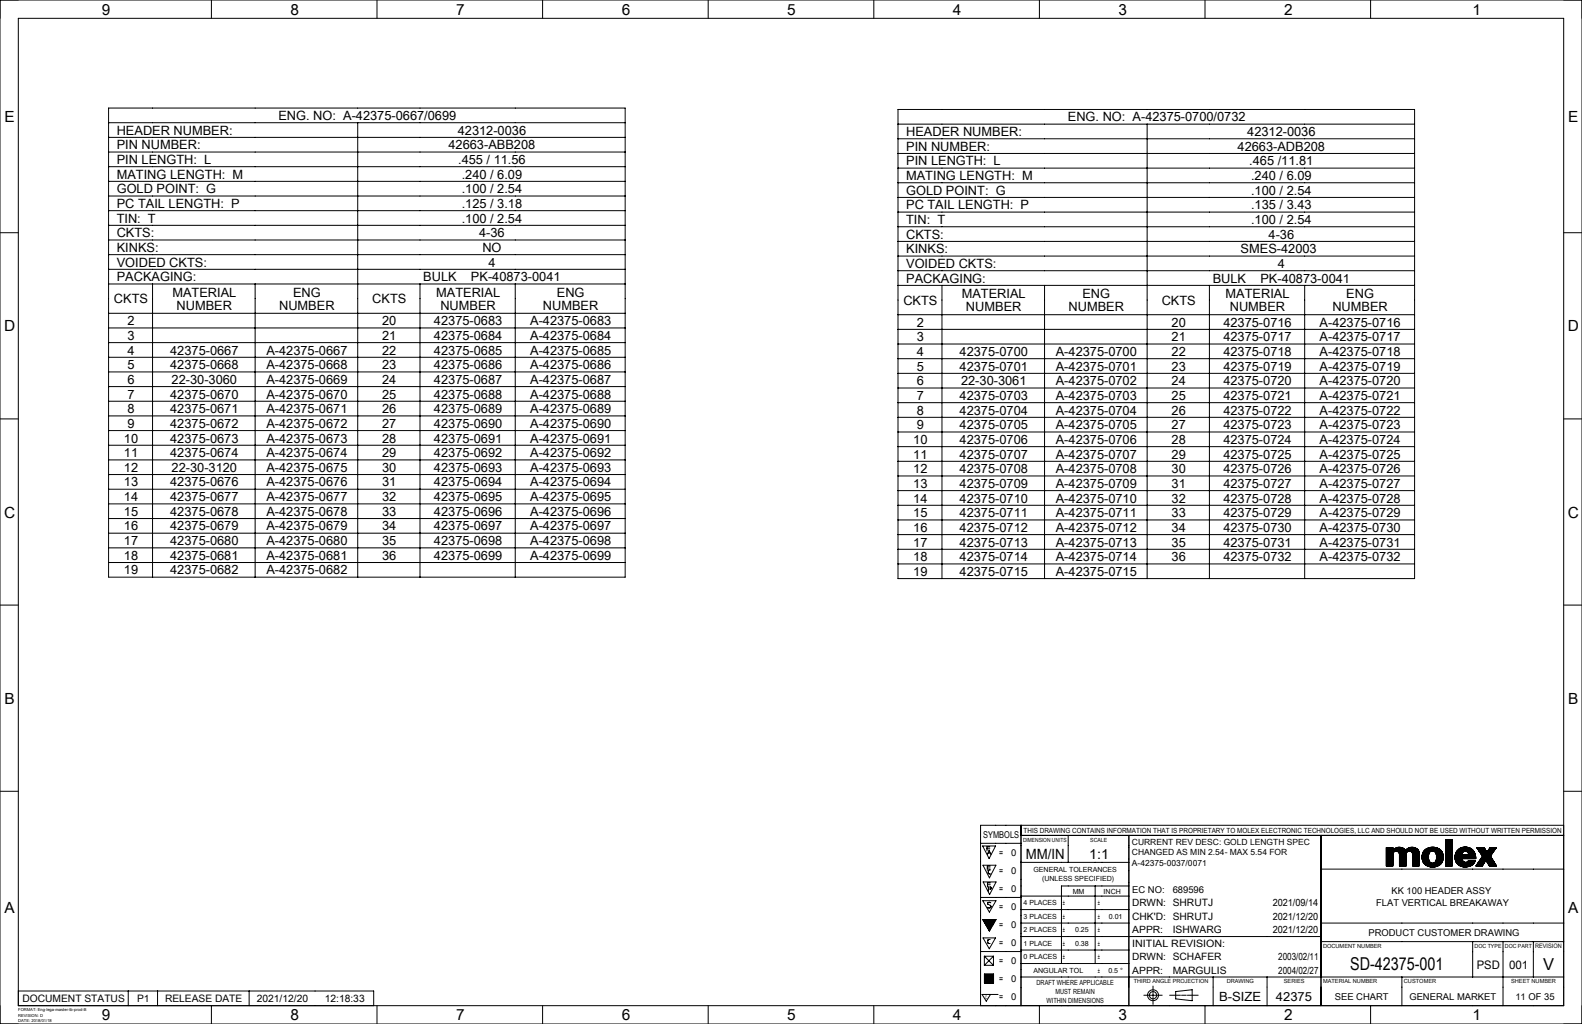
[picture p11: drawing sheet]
<svg xmlns="http://www.w3.org/2000/svg" width="432mm" height="279mm" viewBox="0 0 432 279" stroke-linecap="round" stroke-linejoin="round" font-family="sans-serif">
<g fill="none" stroke="#000" stroke-width=".27">
<path d="M0 0h431.8v279.4h-431.8zM5 5h421.8v269.4h-421.8zM57.7 0v5M102.9 0v5M148.1 0v5M193.3 0v5M238.5 0v5M283.7 0v5M328.9 0v5M374.1 0v5M29.6 29.5h141v128h-141zM29.6 33.5h141"/>
<path d="M29.6 37.5h141M97.6 33.5v124M245.1 29.9h141v128h-141zM245.1 33.9h141M245.1 37.9h141M313.1 33.9v124M29.6 41.5h141M29.6 45.5h141M29.6 49.5h141M29.6 53.5h141M29.6 57.5h141M245.1 41.9h141"/>
<path d="M245.1 45.9h141M245.1 49.9h141M245.1 53.9h141M245.1 57.9h141M0 63.5h5M29.6 61.5h141M29.6 65.5h141M29.6 69.5h141M29.6 73.5h141M29.6 77.5h141M41.6 77.5v80M69.6 77.5v80"/>
<path d="M114.6 77.5v80M140.6 77.5v80M245.1 61.9h141M245.1 65.9h141M245.1 69.9h141M245.1 73.9h141M245.1 77.9h141M257.1 77.9v80M285.1 77.9v80M330.1 77.9v80M356.1 77.9v80M426.8 63.5h5"/>
<path d="M29.6 85.5h141M29.6 89.5h141M29.6 93.5h141M29.6 97.5h141M245.1 85.9h141M245.1 89.9h141M245.1 93.9h141M245.1 97.9h141M0 114.3h5M29.6 101.5h141M29.6 105.5h141M29.6 109.5h141"/>
<path d="M29.6 113.5h141M29.6 117.5h141M245.1 101.9h141M245.1 105.9h141M245.1 109.9h141M245.1 113.9h141M245.1 117.9h141M426.8 114.3h5M29.6 137.5h141M29.6 121.5h141M29.6 125.5h141M29.6 129.5h141"/>
<path d="M29.6 133.5h141M245.1 121.9h141M245.1 125.9h141M245.1 129.9h141M245.1 133.9h141M245.1 137.9h141M29.6 141.5h141M29.6 145.5h141M29.6 149.5h141M29.6 153.5h141M245.1 141.9h141M245.1 145.9h141"/>
<path d="M245.1 149.9h141M245.1 153.9h141M0 165.1h5M426.8 165.1h5M0 215.9h5M426.8 215.9h5M267.6 230.1h11.1M268.2 230.8h3.5l-1.7 3.5zM268.3 236.1h3.5l-1.7 3.4zM269.4 231.6h.8M269.5 236.8h.7M269.5 233.1l.5-1.1 .4 1.1"/>
<path d="M269.7 232.8h.6M270.2 231.1h-.8v1.1M270.2 236.3h-.7v1.1M270.4 237.4h-.5l-.2 .3 .1 .6 .6 .2M278.7 225.2v49.2M278.7 227.9h148.1M278.7 235.3h29.4M291.6 227.9v7.4M308.1 227.9v46.5M360.6 227.9v46.5M360.6 237.1h66.2M378.4 236.1l1.8-1.7-1.8 1.8"/>
<path d="M378.4 235.6l1.8-1.7-1.8 1.8M378.4 235.1l1.8-1.7-1.8 1.9M378.4 231.3v.1M378.6 231.3l-.2 .2M378.7 231.3l-.3 .3M378.8 231.3l-.4 .4M378.9 231.3l-.5 .5M379 231.3l-.6 .7 .7-.7M379.2 231.3l-.8 .8M379.4 231.3l-1 1M379.5 231.3l-1.1 1.1 1.1-1.1M379.6 236.3l.6-.5-.5 .5"/>
<path d="M379.7 231.3l-1.3 1.3M379.8 231.3l-1.4 1.4M380 231.3l-1.6 1.6 1.6-1.6M380.1 231.3l-1.7 1.7M380.2 233.1a.89 .89 0 0 1 .9-.9 .89 .89 0 0 1 .9 .9v3.2M380.2 236.1v.1M380.2 236l-.3 .3M380.2 235.9l-.4 .4M380.2 235.8l-.5 .5M380.2 235.6l-.7 .7M380.2 235.6l-.8 .7M380.2 235.4l-.9 .9"/>
<path d="M380.2 235.3l-1.1 1M380.2 235.1l-1.2 1.2M380.2 235l-1.3 1.3M380.2 234.9l-1.4 1.4M380.2 234.8l-1.5 1.5M380.2 234.7l-1.6 1.6M380.2 234.6l-1.7 1.7M380.2 234.5l-1.8 1.8M380.2 234.2l-1.8 1.8M380.2 234.1l-1.8 1.8M380.2 234l-1.8 1.9M380.2 233.7l-1.8 1.9"/>
<path d="M380.2 233.6l-1.8 1.8M380.2 233.5l-1.8 1.9M380.2 233.2l-1.8 1.9M380.2 233.2l-1.8 1.8M380.2 233.1v3.2h-1.8M380.2 233l-1.8 1.9M380.2 231.9l-1.8 1.8M380.2 231.8l-1.8 1.8M380.2 231.7l-1.8 1.8M380.2 231.5l-1.8 1.9 1.8-1.8M380.2 231.4l-1.8 1.8M380.2 231.3l-1.8 1.9"/>
<path d="M380.2 232.9l-1.8 1.9M380.3 232.8l-1.9 1.9M380.8 231.5l-2.4 2.4 2.2-2.3M381 231.4l-2.6 2.6M381.1 232.2l1.1-1-1.2 1M381.2 231.3l-2.8 2.8M381.3 231.3l-2.9 2.9M381.4 232.3l1.3-1-1.1 1.1M381.5 231.2l-3.1 3.2 3.1-3.2M381.7 231.2l-3.3 3.3M381.7 232.5l1.2-1.1-1.1 1.1M381.8 231.2l-3.4 3.4"/>
<path d="M381.8 232.6l1.2-1.1-1.2 1.1M381.9 231.2l-1.2 1.1M382 233l1.4-1.3-1.4 1.4M382 235.5l1.8-1.8-1.8 1.9M382 233.3l1.5-1.5-1.5 1.6M382 236.3h1.8M382 231.2l-1.2 1.1M382.3 231.2l-1.1 1M382.3 231.2l-1 1.1M382.4 231.2l-1.1 1.1M382.8 231.3l-1.2 1.1M383.1 231.5l-1.2 1.2"/>
<path d="M383.2 231.5l-1.3 1.4 1.3-1.3M383.3 231.6l-1.3 1.3M383.4 231.8l-1.4 1.4M383.6 231.9l-1.6 1.6M383.6 231.9l-1.6 1.7M383.8 233.1a.89 .89 0 0 1 .9-.9 .89 .89 0 0 1 .9 .9M383.8 236.3h.1M383.8 236.2l-.1 .1M383.8 236.1l-.2 .2M383.8 236l-.3 .3M383.8 235.9l-.4 .4M383.8 235.8l-.5 .5"/>
<path d="M383.8 235.7l-.6 .6M383.8 235.6l-.7 .7M383.8 235.5l-.8 .8M383.8 235.4l-.9 .9M383.8 235.3l-1 1M383.8 235.2l-1.1 1.1M383.8 235.1l-1.2 1.2M383.8 235l-1.3 1.3M383.8 234.9l-1.4 1.4M383.8 234.8l-1.5 1.5M383.8 234.6l-1.7 1.7M383.8 234.5l-1.8 1.8"/>
<path d="M383.8 234.3l-1.8 1.9M383.8 234.3l-1.8 1.8M383.8 234.2l-1.8 1.8M383.8 234l-1.8 1.9M383.8 234l-1.8 1.8M383.8 233.9l-1.8 1.8M383.8 233.6l-1.8 1.8M383.8 233.5l-1.8 1.8M383.8 233.4l-1.8 1.9M383.8 233.3l-1.8 1.8M383.8 233.2l-1.8 1.8M383.8 233.1l-1.8 1.9"/>
<path d="M383.8 233.1v3.2M383.8 233l-1.8 1.8M383.8 232.9l-1.8 1.9M384 232.6l-2 2.1M384.1 231.6l-2.1 2.1M384.2 231.5l-2.2 2.3M384.5 231.4l-2.5 2.5M384.7 231.3l-2.7 2.7M384.8 231.3l-2.8 2.8M384.9 231.2l-2.9 3M385.1 231.2l-3.1 3.1M385.1 231.2l-3.1 3.2"/>
<path d="M385.2 232.4l1.2-1-1.1 1.1M385.3 231.2l-3.3 3.3M385.5 231.2l-1.3 1.2M385.6 231.2l-1.2 1.1M385.6 233.9l1.7-1.6-1.7 1.7M385.6 233.6l1.6-1.5-1.6 1.6M385.6 233.3l1.4-1.4-1.4 1.5M385.6 233.1v3.2M385.6 236.3h1.7M385.6 231.2l-1 1M385.7 231.2l-1.1 1M385.7 236.3l1.6-1.5-1.5 1.5"/>
<path d="M385.8 231.2l-1 1M385.9 231.2l-1.1 1M386 231.3l-1.1 1M386 231.3l-1 1M386.1 231.3l-1.1 1M386.2 231.3l-1 1.1 1-1.1M386.2 236.3l1.1-1.1-1 1.1M386.5 231.4l-1.1 1.1M386.5 231.5l-1.1 1.1 1.2-1.1M386.6 231.5l-1.1 1.2M386.7 231.6l-1.2 1.2M386.7 236.3l.6-.6-.5 .6"/>
<path d="M386.8 231.7l-1.2 1.3 1.2-1.3M386.9 231.8l-1.3 1.3M387 231.8a2.3 2.3 0 0 0-3.3 .2 2.29 2.29 0 0 0-3.5 0v-.7h-1.8v5M387 231.8l.3 .8v3.7M387.1 231.9l-1.5 1.5M387.1 232l-1.5 1.6M387.2 236.3h.1M387.2 232.2l-1.6 1.7M387.3 232.4l-1.7 1.8M387.3 232.5l-1.7 1.7M387.3 234.9l-1.3 1.4 1.3-1.4M387.3 234.6l-1.7 1.7"/>
<path d="M387.3 234.5l-1.7 1.8M387.3 234.4l-1.7 1.7M387.3 234.3l-1.7 1.8M387.3 234.2l-1.7 1.8M387.3 234.1l-1.7 1.8M387.3 234l-1.7 1.8M387.3 233.9l-1.7 1.8M387.3 233.8l-1.7 1.8M387.3 233.7l-1.7 1.8M387.3 233.6l-1.7 1.8M387.3 233.5l-1.7 1.8M387.3 233.4l-1.7 1.8"/>
<path d="M387.3 233.3l-1.7 1.8M387.3 233.2l-1.7 1.8M387.3 233.1l-1.7 1.8M387.3 233l-1.7 1.8M387.3 233l-1.7 1.7M387.3 232.8l-1.7 1.8M387.3 232.7l-1.7 1.8M387.3 232.7l-1.7 1.7M387.3 232.5l-1.7 1.8M387.3 236.3h.1M387.3 236l-.2 .3M387.3 236l-.3 .3"/>
<path d="M387.3 235.8l-.4 .5 .4-.4M387.3 235.5l-.7 .8M387.3 235.5l-.8 .8M387.3 235.4l-.9 .9M387.3 235.1l-1.2 1.2M389 231.8l-.3 .4M389.2 236l1-.9-1 1M389.2 231.7l-.7 .7M389.3 231.6l-.8 .9M389.6 231.5l-1.2 1.2M389.8 231.4l-1.5 1.5M389.9 231.4l-1.6 1.6"/>
<path d="M389.9 233.9l-1.4 1.5M389.9 233.7l-1.4 1.6 1.4-1.4M389.9 234l-1.4 1.4M389.9 234.1l-1.3 1.4M389.9 233.6l-1.5 1.6M389.9 233.6l-1.5 1.5M389.9 234.2l-1.3 1.3M389.9 233.4l-1.5 1.6M389.9 234.3l-1.2 1.3M389.9 234.4l-1.2 1.2M389.9 234.5l-1.1 1.2M390 233.2l-1.7 1.8 1.6-1.6"/>
<path d="M390 234.6l-1.2 1.1M390 234.6l-1.1 1.3M390 233l-1.7 1.8M390 233l-1.8 1.7M390.1 234.8l-1.1 1.1M390.1 231.3l-1.9 1.9M390.1 232.8l-1.9 1.9M390.1 235l-1 1M390.2 235.2l-.9 .9M390.2 231.3l-2 2M390.3 235.2l-.9 1 .9-1M390.3 231.2l-2.1 2.2"/>
<path d="M390.4 235.3l-.9 .9 .9-.8M390.4 232.4a1.13 1.13 0 0 1 1.3 0 1.13 1.13 0 0 1 .4 1.2 1.32 1.32 0 0 1-.2 1.4 1.32 1.32 0 0 1-1.3 .4 2.25 2.25 0 0 1-.2-3zM390.4 231.2l-2.3 2.3M390.5 231.2l-2.4 2.4M390.6 235.5l-1 .8M390.7 231.2l-2.6 2.5M390.7 235.5l-.9 .9M390.8 235.5l-.9 .9 1-.9M390.8 231.2l-2.7 2.6M390.9 231.2l-2.8 2.7M390.9 235.5l-.8 .9 .9-.9M391 231.2l-2.9 2.8"/>
<path d="M391 231.2l-2.9 2.9M391.2 231.2l-3.1 3M391.2 235.5l-1 1M391.2 235.5l-.9 1M391.3 231.2l-3.1 3.1M391.4 231.2l-3.2 3.3 3.3-3.3M391.4 235.4l-1.1 1.1M391.6 231.2l-3.4 3.4M391.6 235.3l-1.2 1.2M391.7 231.2l-1.1 1M391.7 231.2l-.9 1M391.8 235.2l2.1-2.1-3.4 3.4"/>
<path d="M391.8 232.6l1-1-1 1M391.8 231.3l-.9 .9M391.9 231.3l-.9 .9M392 234.8l1.8-1.8-1.9 2M392 233l1.1-1.1-1.1 1.1M392 231.3l-.8 .9 .9-.9M392.1 234.4l1.6-1.6-1.7 1.7M392.1 233.4l1.3-1.3-1.3 1.4M392.1 231.3l-.8 .9M392.2 231.4l-.9 .8M392.3 231.4l-.9 .8M392.3 231.4l-.8 .9"/>
<path d="M392.4 231.4l-.9 .9M392.5 231.5l-.9 .9M392.6 231.5l-.9 .9M392.7 231.6l-1 .9M392.9 231.7l-1 1M392.9 231.7l-1 1.1M392.9 231.7a2.97 2.97 0 0 0-4.8 2.2l.4 1.4 .6 .7M392.9 231.7l.7 .7M393 231.7l-1.1 1.1M393 231.8l-1.1 1.1M393.2 231.9l-1.2 1.2M393.2 232l-1.2 1.2"/>
<path d="M393.3 232l-1.3 1.3M393.3 235.7l-.1 .1M393.3 232l-1.2 1.4M393.5 232.2l-1.4 1.4M393.5 232.2l-1.4 1.5M393.5 235.4l-.6 .6M393.5 232.3l-1.4 1.5M393.6 232.4l-1.5 1.5M393.6 232.4a2.79 2.79 0 0 1-.3 3.3 2.79 2.79 0 0 1-3.1 .8l-1.1-.5M393.6 232.4l-1.5 1.6M393.6 232.5l-1.5 1.6M393.7 235.2l-1 1"/>
<path d="M393.7 232.6l-1.6 1.6M393.7 232.6l-1.6 1.7M393.7 235l-1.3 1.3M393.8 232.9l-1.8 1.8M393.8 234.9l-1.5 1.4M393.8 234.7l-1.7 1.7M393.9 234.6l-1.9 1.8M393.9 233.2l-3.3 3.4M393.9 234.5l-2 2M393.9 233.3l-3.2 3.3M393.9 233.4l-3.2 3.2M393.9 234.3l-2.2 2.2"/>
<path d="M393.9 233.5l-3 3.1M393.9 234.1l-2.4 2.5M393.9 233.6l-2.9 3M394 234.1l-2.6 2.5M394 233.8l-2.9 2.8M394 233.9l-2.7 2.7M394 233.8l-2.8 2.8M394.6 232.8l1.8-1.7-1.8 1.9M394.6 232.4l1.8-1.8-1.8 1.9M394.6 231.9l1.8-1.8-1.8 1.9M394.6 231.4l1.8-1.8-1.8 1.9M394.6 230.9l1.8-1.7-1.8 1.8"/>
<path d="M394.6 229.3l.2-.2-.2 .2M394.6 229.1h1.8v7.2h-1.8zM394.6 229.1h.1M394.7 229.1l-.1 .1M394.9 229.1l-.3 .3M395 229.1l-.4 .4M395.1 229.1l-.5 .5M395.1 229.1l-.5 .6M395.3 229.1l-.7 .8 .7-.8M395.4 229.1l-.8 .9M395.6 229.1l-1 1M395.6 229.1l-1 1.1"/>
<path d="M395.7 229.1l-1.1 1.2M395.9 229.1l-1.3 1.3M396 229.1l-1.4 1.5M396.1 229.1l-1.5 1.5M396.2 229.1l-1.6 1.6M396.3 229.1l-1.7 1.8M396.4 236.2l-.1 .1M396.4 236l-.2 .3 .2-.2M396.4 235.9l-.4 .4M396.4 235.8l-.5 .5M396.4 235.7l-.5 .6M396.4 235.6l-.7 .7 .7-.7"/>
<path d="M396.4 235.4l-.8 .9M396.4 235.3l-1 1M396.4 235.1l-1.1 1.2 1.1-1.1M396.4 235l-1.3 1.3M396.4 234.9l-1.4 1.4M396.4 234.8l-1.5 1.5M396.4 234.7l-1.6 1.6M396.4 234.6l-1.7 1.7M396.4 234.5l-1.8 1.8M396.4 234.4l-1.8 1.9M396.4 234.3l-1.8 1.8M396.4 234.2l-1.8 1.9"/>
<path d="M396.4 234.1l-1.8 1.9M396.4 234l-1.8 1.8M396.4 233.9l-1.8 1.9M396.4 233.8l-1.8 1.9M396.4 233.7l-1.8 1.9M396.4 233.6l-1.8 1.9M396.4 233.5l-1.8 1.9M396.4 233.4l-1.8 1.9M396.4 233.4l-1.8 1.8M396.4 233.2l-1.8 1.9M396.4 233.1l-1.8 1.9M396.4 233.1l-1.8 1.8"/>
<path d="M396.4 232.9l-1.8 1.9M396.4 232.8l-1.8 1.9M396.4 232.8l-1.8 1.8M396.4 232.6l-1.8 1.9M396.4 232.6l-1.8 1.8M396.4 232.5l-1.8 1.8M396.4 232.3l-1.8 1.9M396.4 232.3l-1.8 1.8M396.4 232.2l-1.8 1.8M396.4 232.1l-1.8 1.8M396.4 232l-1.8 1.9M396.4 231.9l-1.8 1.8"/>
<path d="M396.4 231.8l-1.8 1.8M396.4 231.7l-1.8 1.9M396.4 231.6l-1.8 1.8M396.4 231.5l-1.8 1.9M396.4 231.4l-1.8 1.9M396.4 231.3l-1.8 1.8M396.4 231.2l-1.8 1.9M396.4 230.9l-1.8 1.9M396.4 230.8l-1.8 1.9M396.4 230.7l-1.8 1.9M396.4 230.4l-1.8 1.9M396.4 230.4l-1.8 1.8"/>
<path d="M396.4 230.2l-1.8 1.9M396.4 229.9l-1.8 1.9M396.4 229.8l-1.8 1.9M396.4 229.8l-1.8 1.8M396.4 229.5l-1.8 1.8M396.4 229.3l-1.8 1.9M396.4 229.3l-1.8 1.8M397.1 233.6v.6M397.1 234.2l.4 1.1M397.9 235.8l1.2-1.2-1.1 1.3M398.2 231.6l-.6 .6M398.4 231.5l-.9 .9"/>
<path d="M398.7 231.4l-1.3 1.3M398.9 231.3l-1.6 1.6M399.1 233.1l-1.8 1.8M399.1 234.4l-1.3 1.3M399.1 234.5l-1.2 1.3M399.1 232.9l-1.8 1.9M399.1 231.2l-1.9 1.9M399.1 233.3l-1.8 1.7M399.1 232.8l-1.9 1.9M399.2 233.3l-1.8 1.8M399.2 231.2l-2 2M399.2 234.8l-1.1 1.2"/>
<path d="M399.3 234.9l-1.1 1.1 1.1-1.1M399.3 234.3l1.1-1-1 1M399.3 233.3l-1.9 1.9M399.3 231.2l-2.1 2.2M399.4 235l-1.1 1.1M399.4 232.5a.9 .9 0 0 1 1-.1 .9 .9 0 0 1 .5 .9h-1.8zM399.4 235.1l-1.1 1M399.4 233.3l-2 1.9M399.5 233.3l-2 2M399.5 235.1l-1.1 1.1M399.5 231.2l-2.4 2.3M399.6 231.1l-2.5 2.5"/>
<path d="M399.6 235.2l-1.1 1M399.6 233.3l-2.1 2.1M399.7 233.3l-2.2 2.1M399.7 235.2l-1.1 1.1M399.7 231.1l-2.6 2.6M399.7 231.1l-2.6 2.7M399.8 233.3l-2.2 2.2M399.8 235.3l-1.1 1M399.9 235.3l-1.1 1.1M399.9 231.1l-2.8 2.8M399.9 234.3l2.2-2.2-2.2 2.2M399.9 233.3l-2.3 2.2"/>
<path d="M400 233.3l-2.3 2.3M400 235.3l-1.2 1.1M400 231.1l-2.9 2.9M400 231.1l-2.9 3M400.1 235.3l-1.2 1.1M400.1 233.3l-2.4 2.3M400.1 233.3l-2.4 2.4M400.1 235.3l-1.1 1.1M400.2 231.1l-3.1 3.1M400.3 233.3l-1.1 1M400.3 231.1l-3.2 3.2M400.3 235.3l-1.3 1.2"/>
<path d="M400.3 231.2l-3.1 3.1M400.4 235.2l-1.3 1.3M400.4 231.2l-3.2 3.2M400.5 231.2l-3.3 3.3M400.6 233.3l-1.1 1M400.6 231.2l-3.4 3.4M400.6 232.5l1-.9-1 1M400.6 233.3l-1 1M400.7 231.2l-3.5 3.5M400.7 231.2l-1.1 1.1M400.7 233.3l-1.1 1M400.8 232.8l1.1-1-1.1 1.1"/>
<path d="M400.8 231.3l-1.1 1M400.8 234.3l1.7-1.6-1.6 1.6M400.8 233l1.2-1.1-1.1 1.2M400.9 231.3a2.76 2.76 0 0 0-3.8 2.3M400.9 231.3l.7 .3 .8 .9M400.9 231.3l-1 1M400.9 234.8l-1.7 1.7M401 231.3l-1.1 1M401 234.8l-1.7 1.7M401 231.3l-.9 1M401.1 234.8l-1.7 1.7M401.1 231.3l-.9 1"/>
<path d="M401.1 236.4l1.5-1.6-1.7 1.6M401.1 234.3l1.5-1.4-1.4 1.4M401.2 231.4l-1 .9M401.2 234.8l-1.8 1.7M401.2 231.4l-.9 .9M401.3 231.4l-1 .9M401.3 234.8l-1.7 1.7M401.3 234.3l1.3-1.3-1.2 1.3M401.4 234.8l-1.7 1.7M401.4 231.5l-1 .9M401.4 231.5l-.9 .9M401.5 234.8l-1.8 1.7"/>
<path d="M401.5 231.5l-1 1M401.5 234.8l-1.6 1.7 1.8-1.7M401.7 231.7l-1 .9M401.7 231.7l-1 1M401.8 231.7l-1 1.1M401.8 234.8l-1.8 1.7M401.8 234.8l-1.7 1.7M401.9 231.9l-1.1 1.1M402 234.8l-1.8 1.7M402 234.8l-1.7 1.7M402.1 232l-2.3 2.3M402.1 234.3l.7-.6-.6 .6"/>
<path d="M402.1 234.8l-1.7 1.7M402.2 232.2l-2.1 2.1M402.2 232.2l-2 2.1M402.3 232.3l-2.1 2M402.3 234.8l-1.8 1.7M402.3 232.3l-1.9 2M402.3 234.8l-1.6 1.7M402.3 235.5l-.4 .5M402.3 232.4l-1.9 1.9M402.4 232.5l-1.9 1.8M402.4 232.5l.4 1.8M402.4 234.3l.4-.4-.3 .4"/>
<path d="M402.4 232.5l-1.7 1.8M402.4 232.6l-1.7 1.7M402.4 235.4l-.7 .7M402.4 234.8l-1.6 1.7M402.5 232.8l-1.5 1.5M402.6 235.2l-1.1 1M402.6 235.1l-1.2 1.2M402.6 234.9l-1.4 1.4M402.6 234.8a2.99 2.99 0 0 1-5.1 .5M402.7 233.1l-1.2 1.2M402.7 233.2l-1.1 1.1M402.7 233.3l-1 1"/>
<path d="M402.7 233.4l-.9 .9M402.7 233.5l-.8 .8M402.7 233.5l-.7 .8M402.8 233.8l-.5 .5M402.8 234.1l-.2 .2M402.8 234.3h-3.7a.92 .92 0 0 0 .6 .9 .92 .92 0 0 0 1.1-.4h1.8M402.8 234.2h.1M402.8 236.3h1.8M403.1 231.3h.1M403.2 231.3v.1M403.4 231.7l.4-.4-.4 .4M403.4 231.3l-.2 .2"/>
<path d="M403.4 231.3l-.2 .2 .3-.2M403.6 231.3l-.3 .3M403.7 231.3l-.4 .3M403.7 232.3l1.1-1-1 1M404 231.3l-.6 .5M404.1 231.3l-.6 .6M404.2 233l1.2-1.2-1.1 1.2M404.3 231.3l-.7 .7M404.4 231.3l-.8 .8M404.6 231.3l-.9 .9M404.6 236.3l1-1.6 .9 1.6M404.6 236.2v.1"/>
<path d="M404.7 233.6l-1.9 2.7M404.7 236.1l-.2 .2M404.9 235.8l-.5 .5M404.9 231.3l-1.1 1.1M405 235.6l-.6 .7M405 231.3l-1.1 1.3M405.1 231.3h-2l1.6 2.3M405.1 231.3l.7 1.2 .9-1.2h1.7M405.2 231.4l-1.2 1.2M405.2 231.5l-1.2 1.2M405.2 235.3l-1 1M405.2 231.5l-1.1 1.2"/>
<path d="M405.3 231.6l-1.2 1.2M405.3 231.6l-1.2 1.3M405.3 231.7l-1.1 1.2M405.4 235l-1.3 1.3M405.5 231.9l-1.2 1.2M405.5 234.8l-1.4 1.5M405.5 232l-1.1 1.2M405.6 232.1l-1.2 1.1M405.6 232.1l-1.1 1.2M405.6 232.2l-1.1 1.2M405.7 232.3l-1.2 1.1M405.7 232.3l-1.1 1.2 1.2-1.1"/>
<path d="M405.8 232.4l-1.2 1.2M406.2 235.7l1.2-1.1-1.2 1.2M406.7 231.4l.1-.1-.3 .3M406.8 233.6l1.7 2.7h-2M406.8 233.6l-1.1 1.2M406.8 231.3l-.4 .5M406.9 233.7l-1.2 1.2M406.9 233.8l-1.1 1.2M407 233.4l-1.4 1.3M407 231.3l-.9 .8M407 233.8l-1.2 1.3 1.2-1.2M407 234l-1.1 1.3"/>
<path d="M407 236.3l.9-.9-.8 .9M407.1 231.3l-2.7 2.6M407.1 231.3l-2.8 2.8M407.1 234.1l-1.1 1.3M407.2 234.2l-1.2 1.2M407.2 234.3l-1.1 1.2M407.2 233l-3.3 3.3M407.3 231.3l-3.2 3.2M407.3 234.3l-1.2 1.2M407.3 234.4l-1.2 1.2M407.3 231.3l-3.4 3.4M407.3 234.4l-1.1 1.3"/>
<path d="M407.4 232.8l-3.5 3.5M407.4 231.3l-3.7 3.7M407.4 234.6l-1.1 1.2M407.5 234.7l-1.2 1.2M407.5 234.7l-1.2 1.3M407.6 234.8l-1.2 1.2M407.6 231.3l-4.2 4.1M407.6 234.9l-1.2 1.2M407.6 231.3l-4.3 4.3M407.6 234.9l-1.1 1.3 1.2-1.2M407.7 232.4l-3.9 3.9M407.7 235l-1.2 1.3"/>
<path d="M407.7 235.1l-1.1 1.2M407.7 231.3l-4.6 4.6M407.8 235.1l-1.2 1.2M407.8 231.3l-4.8 4.8M407.8 235.2l-1.1 1.1M407.9 235.3l-1 1 1-1M407.9 231.3l-5 5M407.9 232l-4.3 4.3M408 235.5l-.8 .8M408 231.3l-5 5M408.1 235.6l-.7 .7M408.1 231.8l-4.5 4.5"/>
<path d="M408.1 231.3l-5 5M408.1 235.7l-.6 .6M408.1 236.3l.3-.2-.2 .2M408.1 235.7l-.5 .6M408.2 235.8l-.5 .5M408.2 235.9l-.4 .4M408.2 231.3l-5 5M408.2 236.3l.2-.1-.1 .1M408.3 236l-.4 .3M408.3 236l-.3 .3M408.3 236l-.2 .3M408.3 231.3l-5 5"/>
<path d="M408.4 231.4l-4.9 4.9M408.4 231.3l-5 5M408.4 236.2v.1M408.4 231.3l-1.6 2.3M426.8 225.2h-159.2v49.2M267.6 244.9h11.1M267.6 259.6h11.1M268.2 250.9h3.7l-1.9 3.2zM268.2 245.8h3.7l-1.9 3.1zM268.3 255.9h3.4l-1.7 3zM268.3 240.6h3.6l-1.8 3.5zM268.4 250.9l-.1 .1"/>
<path d="M268.6 250.9l-.2 .2M268.9 250.9l-.4 .4M269.2 250.9l-.6 .6M269.5 250.9l-.8 .8M269.5 241.4h.8M269.7 250.9l-.9 .9M269.8 242.6h.6l.1-.5-.7-.1v1.1M270 250.9l-1.1 1.1M270.3 256.3l-.5 .1-.2 .3 .1 .6 .6 .1M270.3 250.9l-1.3 1.3M270.3 253.6l-.3 .3M270.3 240.9h-.8v1.1"/>
<path d="M270.4 246.4a.42 .42 0 0 0-.5-.2 .42 .42 0 0 0-.2 .5l.6 .3a.48 .48 0 0 1-.1 .8 .48 .48 0 0 1-.7-.3M270.6 250.9l-1.5 1.5M270.7 253l-.8 .8M270.8 250.9l-1.6 1.6M271 252.3l-1.2 1.3M271.1 250.9l-1.8 1.8M271.4 250.9l-2 2M271.4 251.7l-1.7 1.7M271.7 250.9l-2.2 2.2M271.8 251l-2.2 2.2M278.7 251.9h29.4M278.7 255.5h81.9"/>
<path d="M278.7 244.5h29.4M278.7 248.2h29.4M278.7 259.2h29.4M298.9 241.7v21.2M308.1 241.7h-18.4v21.2M360.6 251.9h66.2M360.6 256.9h66.2M402 256.9v9.7M410.2 256.9v17.5M418.5 256.9v9.7M5 270.4h97v4M35 270.4v4"/>
<path d="M43 270.4v4M57.7 274.4v5M68 270.4v4M102.9 274.4v5M148.1 274.4v5M193.3 274.4v5M238.5 274.4v5M268.7 260.9h2.5M268.7 260.9v2.5M268.7 263.4h2.5M268.7 260.9l2.5 2.5M268.7 266.6h2.5"/>
<path d="M268.7 265.8h2.5v2.4h-2.5zM268.7 266.5h2.5M268.7 266.2h2.5M268.7 268.1h2.5M268.7 266.7h2.5M268.7 267h2.5M268.7 267.7h2.5M268.7 268.2h2.5M268.7 265.8h2.5M268.7 268h2.5M268.7 267.1h2.5M268.7 265.9h2.5"/>
<path d="M268.7 267.8h2.5M268.7 266.9h2.5M268.7 266.4h2.5M268.7 267.3h2.5M268.7 266.8h2.5M268.7 266.3h2.5M268.7 267.9h2.5M268.7 266h2.5M268.7 267.6h2.5M268.7 267.2h2.5M268.7 267.5h2.5M268.7 267.4h2.5"/>
<path d="M268.7 266.1h2.5M270.3 271.3l-1.1 1.9-1.2-1.9h4.4M271.2 260.9v2.5M271.2 260.9l-2.5 2.5M278.7 266.6h148.1M278.7 262.9h29.4M283.7 274.4v5M312.2 271.5h2M314.4 271.5h.7M314.7 269v2M314.7 271.2v.7M314.7 272.1v1.9"/>
<path d="M315.3 271.5h1.9M319.2 271.5h3M320.9 270.5l4.5-.5v3l-4.5-.5zM322.5 271.5h1.3M324.1 271.5h2.9M328.9 274.4v5M331.1 266.6v7.8M345.8 266.6v7.8M374.1 274.4v5M382.6 266.6v7.8"/>
<circle cx="314.7" cy="271.5" r="1.5"/>
<circle cx="314.7" cy="271.5" r="1"/>
</g>
<text font-size="4.8" x="368.6" y="264.8">SD-42375-001</text>
<text font-size="4.5" x="421.2" y="264.7">V</text>
<g font-size="4.2">
<text x="27.8" y="4">9</text>
<text x="79.3" y="4">8</text>
<text x="124.5" y="4">7</text>
<text x="169.7" y="4">6</text>
<text x="214.9" y="4">5</text>
<text x="260.1" y="4">4</text>
<text x="305.3" y="4">3</text>
<text x="350.5" y="4">2</text>
<text x="401.9" y="4">1</text>
<text x="1.3" y="33.3">E</text>
<text x="428.1" y="33.3">E</text>
<text x="1.1" y="90.4">D</text>
<text x="427.9" y="90.4">D</text>
<text x="1.1" y="141.2">C</text>
<text x="427.9" y="141.2">C</text>
<text x="1.3" y="192">B</text>
<text x="428.1" y="192">B</text>
<text x="1.3" y="249.2">A</text>
<text x="428.1" y="249.2">A</text>
<text x="27.8" y="278.4">9</text>
<text x="79.3" y="278.4">8</text>
<text x="124.5" y="278.4">7</text>
<text x="169.7" y="278.4">6</text>
<text x="214.9" y="278.4">5</text>
<text x="260.1" y="278.4">4</text>
<text x="305.3" y="278.4">3</text>
<text x="350.5" y="278.4">2</text>
<text x="401.9" y="278.4">1</text>
</g>
<g font-size="3.9">
<text x="280" y="234.4">MM/IN</text>
<text x="297.3" y="234.4">1:1</text>
</g>
<g font-size="3.5">
<text x="76" y="32.8">ENG. NO: A-42375-0667/0699</text>
<text x="291.5" y="33.1">ENG. NO: A-42375-0700/0732</text>
<text x="31.9" y="40.7">PIN NUMBER:</text>
<text x="31.9" y="36.7">HEADER NUMBER:</text>
<text x="122.4" y="40.7">42663-ABB208</text>
<text x="125" y="36.7">42312-0036</text>
<text x="247.3" y="41.1">PIN NUMBER:</text>
<text x="247.3" y="37.1">HEADER NUMBER:</text>
<text x="337.8" y="41.1">42663-ADB208</text>
<text x="340.4" y="37.1">42312-0036</text>
<text x="31.9" y="44.8">PIN LENGTH: L</text>
<text x="125.1" y="44.7">.455 / 11.56</text>
<text x="247.3" y="45.1">PIN LENGTH: L</text>
<text x="341" y="45.1">.465 /11.81</text>
<text x="31.9" y="52.8">GOLD POINT: G</text>
<text x="31.9" y="48.8">MATING LENGTH: M</text>
<text x="126" y="48.7">.240 / 6.09</text>
<text x="126" y="52.7">.100 / 2.54</text>
<text x="247.3" y="53.1">GOLD POINT: G</text>
<text x="247.3" y="49.1">MATING LENGTH: M</text>
<text x="341.5" y="49.1">.240 / 6.09</text>
<text x="341.5" y="53.1">.100 / 2.54</text>
<text x="31.9" y="56.8">PC TAIL LENGTH: P</text>
<text x="126" y="56.7">.125 / 3.18</text>
<text x="247.3" y="57.1">PC TAIL LENGTH: P</text>
<text x="341.5" y="57.1">.135 / 3.43</text>
<text x="31.9" y="60.7">TIN: T</text>
<text x="31.9" y="64.8">CKTS:</text>
<text x="126" y="60.7">.100 / 2.54</text>
<text x="130.8" y="64.7">4-36</text>
<text x="247.3" y="61.1">TIN: T</text>
<text x="247.3" y="65.1">CKTS:</text>
<text x="341.5" y="61.1">.100 / 2.54</text>
<text x="346.2" y="65.1">4-36</text>
<text x="31.9" y="68.8">KINKS:</text>
<text x="131.7" y="68.8">NO</text>
<text x="247.3" y="69.1">KINKS:</text>
<text x="338.6" y="69.1">SMES-42003</text>
<text x="31.9" y="76.8">PACKAGING:</text>
<text x="31.9" y="72.8">VOIDED CKTS:</text>
<text x="115.5" y="76.7">BULK</text>
<text x="128.6" y="76.7">PK-40873-0041</text>
<text x="133.3" y="72.7">4</text>
<text x="247.3" y="77.1">PACKAGING:</text>
<text x="247.3" y="73.1">VOIDED CKTS:</text>
<text x="331" y="77.1">BULK</text>
<text x="344" y="77.1">PK-40873-0041</text>
<text x="348.8" y="73.1">4</text>
<text x="31.1" y="82.8">CKTS</text>
<text x="47" y="81">MATERIAL</text>
<text x="80" y="81">ENG</text>
<text x="101.6" y="82.8">CKTS</text>
<text x="119" y="81">MATERIAL</text>
<text x="152" y="81">ENG</text>
<text x="246.6" y="83.1">CKTS</text>
<text x="262.5" y="81.4">MATERIAL</text>
<text x="295.5" y="81.4">ENG</text>
<text x="317.1" y="83.1">CKTS</text>
<text x="334.5" y="81.4">MATERIAL</text>
<text x="367.5" y="81.4">ENG</text>
<text x="34.8" y="88.7">2</text>
<text x="48.2" y="84.5">NUMBER</text>
<text x="76.2" y="84.5">NUMBER</text>
<text x="104.3" y="88.7">20</text>
<text x="118.5" y="88.7">42375-0683</text>
<text x="120.2" y="84.5">NUMBER</text>
<text x="144.7" y="88.7">A-42375-0683</text>
<text x="148.2" y="84.5">NUMBER</text>
<text x="250.3" y="89.1">2</text>
<text x="263.7" y="84.9">NUMBER</text>
<text x="291.7" y="84.9">NUMBER</text>
<text x="319.8" y="89.1">20</text>
<text x="333.9" y="89.1">42375-0716</text>
<text x="335.7" y="84.9">NUMBER</text>
<text x="360.2" y="89.1">A-42375-0716</text>
<text x="363.7" y="84.9">NUMBER</text>
<text x="34.8" y="92.7">3</text>
<text x="104.3" y="92.7">21</text>
<text x="118.5" y="92.7">42375-0684</text>
<text x="144.7" y="92.7">A-42375-0684</text>
<text x="250.3" y="93.1">3</text>
<text x="319.8" y="93.1">21</text>
<text x="333.9" y="93.1">42375-0717</text>
<text x="360.2" y="93.1">A-42375-0717</text>
<text x="34.8" y="96.7">4</text>
<text x="34.8" y="100.7">5</text>
<text x="46.5" y="96.7">42375-0667</text>
<text x="46.5" y="100.7">42375-0668</text>
<text x="72.7" y="96.7">A-42375-0667</text>
<text x="72.7" y="100.7">A-42375-0668</text>
<text x="104.3" y="96.7">22</text>
<text x="104.3" y="100.7">23</text>
<text x="118.5" y="96.7">42375-0685</text>
<text x="118.5" y="100.7">42375-0686</text>
<text x="144.7" y="96.7">A-42375-0685</text>
<text x="144.7" y="100.7">A-42375-0686</text>
<text x="250.3" y="97.1">4</text>
<text x="250.3" y="101.1">5</text>
<text x="261.9" y="97.1">42375-0700</text>
<text x="261.9" y="101.1">42375-0701</text>
<text x="288.2" y="97.1">A-42375-0700</text>
<text x="288.2" y="101.1">A-42375-0701</text>
<text x="319.8" y="97.1">22</text>
<text x="319.8" y="101.1">23</text>
<text x="333.9" y="97.1">42375-0718</text>
<text x="333.9" y="101.1">42375-0719</text>
<text x="360.2" y="97.1">A-42375-0718</text>
<text x="360.2" y="101.1">A-42375-0719</text>
<text x="34.8" y="104.7">6</text>
<text x="46.8" y="104.7">22-30-3060</text>
<text x="72.7" y="104.7">A-42375-0669</text>
<text x="104.3" y="104.7">24</text>
<text x="118.5" y="104.7">42375-0687</text>
<text x="144.7" y="104.7">A-42375-0687</text>
<text x="250.3" y="105.1">6</text>
<text x="262.3" y="105.1">22-30-3061</text>
<text x="288.2" y="105.1">A-42375-0702</text>
<text x="319.8" y="105.1">24</text>
<text x="333.9" y="105.1">42375-0720</text>
<text x="360.2" y="105.1">A-42375-0720</text>
<text x="34.8" y="108.7">7</text>
<text x="34.8" y="112.7">8</text>
<text x="46.5" y="108.7">42375-0670</text>
<text x="46.5" y="112.7">42375-0671</text>
<text x="72.7" y="108.7">A-42375-0670</text>
<text x="72.7" y="112.7">A-42375-0671</text>
<text x="104.3" y="108.7">25</text>
<text x="104.3" y="112.7">26</text>
<text x="118.5" y="108.7">42375-0688</text>
<text x="118.5" y="112.7">42375-0689</text>
<text x="144.7" y="108.7">A-42375-0688</text>
<text x="144.7" y="112.7">A-42375-0689</text>
<text x="250.3" y="109.1">7</text>
<text x="250.3" y="113.1">8</text>
<text x="261.9" y="109.1">42375-0703</text>
<text x="261.9" y="113.1">42375-0704</text>
<text x="288.2" y="109.1">A-42375-0703</text>
<text x="288.2" y="113.1">A-42375-0704</text>
<text x="319.8" y="109.1">25</text>
<text x="319.8" y="113.1">26</text>
<text x="333.9" y="109.1">42375-0721</text>
<text x="333.9" y="113.1">42375-0722</text>
<text x="360.2" y="109.1">A-42375-0721</text>
<text x="360.2" y="113.1">A-42375-0722</text>
<text x="34.8" y="116.7">9</text>
<text x="46.5" y="116.7">42375-0672</text>
<text x="72.7" y="116.7">A-42375-0672</text>
<text x="104.3" y="116.7">27</text>
<text x="118.5" y="116.7">42375-0690</text>
<text x="144.7" y="116.7">A-42375-0690</text>
<text x="250.3" y="117.1">9</text>
<text x="261.9" y="117.1">42375-0705</text>
<text x="288.2" y="117.1">A-42375-0705</text>
<text x="319.8" y="117.1">27</text>
<text x="333.9" y="117.1">42375-0723</text>
<text x="360.2" y="117.1">A-42375-0723</text>
<text x="33.8" y="120.7">10</text>
<text x="33.8" y="124.7">11</text>
<text x="46.5" y="120.7">42375-0673</text>
<text x="46.5" y="124.7">42375-0674</text>
<text x="72.7" y="120.7">A-42375-0673</text>
<text x="72.7" y="124.7">A-42375-0674</text>
<text x="104.3" y="120.7">28</text>
<text x="104.3" y="124.7">29</text>
<text x="118.5" y="120.7">42375-0691</text>
<text x="118.5" y="124.7">42375-0692</text>
<text x="144.7" y="120.7">A-42375-0691</text>
<text x="144.7" y="124.7">A-42375-0692</text>
<text x="249.3" y="121.1">10</text>
<text x="249.3" y="125.1">11</text>
<text x="261.9" y="121.1">42375-0706</text>
<text x="261.9" y="125.1">42375-0707</text>
<text x="288.2" y="121.1">A-42375-0706</text>
<text x="288.2" y="125.1">A-42375-0707</text>
<text x="319.8" y="121.1">28</text>
<text x="319.8" y="125.1">29</text>
<text x="333.9" y="121.1">42375-0724</text>
<text x="333.9" y="125.1">42375-0725</text>
<text x="360.2" y="121.1">A-42375-0724</text>
<text x="360.2" y="125.1">A-42375-0725</text>
<text x="33.8" y="128.7">12</text>
<text x="46.8" y="128.7">22-30-3120</text>
<text x="72.7" y="128.7">A-42375-0675</text>
<text x="104.3" y="128.7">30</text>
<text x="118.5" y="128.7">42375-0693</text>
<text x="144.7" y="128.7">A-42375-0693</text>
<text x="249.3" y="129.1">12</text>
<text x="261.9" y="129.1">42375-0708</text>
<text x="288.2" y="129.1">A-42375-0708</text>
<text x="319.8" y="129.1">30</text>
<text x="333.9" y="129.1">42375-0726</text>
<text x="360.2" y="129.1">A-42375-0726</text>
<text x="33.8" y="132.7">13</text>
<text x="33.8" y="136.7">14</text>
<text x="46.5" y="132.7">42375-0676</text>
<text x="46.5" y="136.7">42375-0677</text>
<text x="72.7" y="132.7">A-42375-0676</text>
<text x="72.7" y="136.7">A-42375-0677</text>
<text x="104.3" y="132.7">31</text>
<text x="104.3" y="136.7">32</text>
<text x="118.5" y="132.7">42375-0694</text>
<text x="118.5" y="136.7">42375-0695</text>
<text x="144.7" y="132.7">A-42375-0694</text>
<text x="144.7" y="136.7">A-42375-0695</text>
<text x="249.3" y="133.1">13</text>
<text x="249.3" y="137.1">14</text>
<text x="261.9" y="133.1">42375-0709</text>
<text x="261.9" y="137.1">42375-0710</text>
<text x="288.2" y="133.1">A-42375-0709</text>
<text x="288.2" y="137.1">A-42375-0710</text>
<text x="319.8" y="133.1">31</text>
<text x="319.8" y="137.1">32</text>
<text x="333.9" y="133.1">42375-0727</text>
<text x="333.9" y="137.1">42375-0728</text>
<text x="360.2" y="133.1">A-42375-0727</text>
<text x="360.2" y="137.1">A-42375-0728</text>
<text x="33.8" y="140.7">15</text>
<text x="46.5" y="140.7">42375-0678</text>
<text x="72.7" y="140.7">A-42375-0678</text>
<text x="104.3" y="140.7">33</text>
<text x="118.5" y="140.7">42375-0696</text>
<text x="144.7" y="140.7">A-42375-0696</text>
<text x="249.3" y="141.1">15</text>
<text x="261.9" y="141.1">42375-0711</text>
<text x="288.2" y="141.1">A-42375-0711</text>
<text x="319.8" y="141.1">33</text>
<text x="333.9" y="141.1">42375-0729</text>
<text x="360.2" y="141.1">A-42375-0729</text>
<text x="33.8" y="144.7">16</text>
<text x="33.8" y="148.7">17</text>
<text x="46.5" y="144.7">42375-0679</text>
<text x="46.5" y="148.7">42375-0680</text>
<text x="72.7" y="144.7">A-42375-0679</text>
<text x="72.7" y="148.7">A-42375-0680</text>
<text x="104.3" y="144.7">34</text>
<text x="104.3" y="148.7">35</text>
<text x="118.5" y="144.7">42375-0697</text>
<text x="118.5" y="148.7">42375-0698</text>
<text x="144.7" y="144.7">A-42375-0697</text>
<text x="144.7" y="148.7">A-42375-0698</text>
<text x="249.3" y="145.1">16</text>
<text x="249.3" y="149.1">17</text>
<text x="261.9" y="145.1">42375-0712</text>
<text x="261.9" y="149.1">42375-0713</text>
<text x="288.2" y="145.1">A-42375-0712</text>
<text x="288.2" y="149.1">A-42375-0713</text>
<text x="319.8" y="145.1">34</text>
<text x="319.8" y="149.1">35</text>
<text x="333.9" y="145.1">42375-0730</text>
<text x="333.9" y="149.1">42375-0731</text>
<text x="360.2" y="145.1">A-42375-0730</text>
<text x="360.2" y="149.1">A-42375-0731</text>
<text x="33.8" y="152.7">18</text>
<text x="46.5" y="152.7">42375-0681</text>
<text x="72.7" y="152.7">A-42375-0681</text>
<text x="104.3" y="152.7">36</text>
<text x="118.5" y="152.7">42375-0699</text>
<text x="144.7" y="152.7">A-42375-0699</text>
<text x="249.3" y="153.1">18</text>
<text x="261.9" y="153.1">42375-0714</text>
<text x="288.2" y="153.1">A-42375-0714</text>
<text x="319.8" y="153.1">36</text>
<text x="333.9" y="153.1">42375-0732</text>
<text x="360.2" y="153.1">A-42375-0732</text>
<text x="33.8" y="156.7">19</text>
<text x="46.5" y="156.7">42375-0682</text>
<text x="72.7" y="156.7">A-42375-0682</text>
<text x="249.3" y="157.1">19</text>
<text x="261.9" y="157.1">42375-0715</text>
<text x="288.2" y="157.1">A-42375-0715</text>
<text x="332.7" y="273">B-SIZE</text>
</g>
<text font-size="3.4" x="348.3" y="273">42375</text>
<g font-size="3.2">
<text x="403.1" y="264.3">PSD</text>
<text x="411.9" y="264.3">001</text>
</g>
<g font-size="2.8">
<text x="309" y="251">CHK'D: SHRUTJ</text>
<text x="320.1" y="254.6">ISHWARG</text>
<text x="309" y="258.3">INITIAL REVISION:</text>
<text x="320.1" y="265.7">MARGULIS</text>
<text x="6.1" y="273.4">DOCUMENT STATUS</text>
<text x="37.4" y="273.4">P1</text>
<text x="45" y="273.4">RELEASE DATE</text>
<text x="70.1" y="273.4">2021/12/20</text>
<text x="88.7" y="273.4">12:18:33</text>
</g>
<g font-size="2.7">
<text x="309" y="247.3">DRWN: SHRUTJ</text>
<text x="347.4" y="247.3">2021/09/14</text>
<text x="347.4" y="250.9">2021/12/20</text>
<text x="309" y="254.6">APPR:</text>
<text x="347.4" y="254.6">2021/12/20</text>
<text x="309" y="262">DRWN: SCHAFER</text>
<text x="348.9" y="262">2003/02/11</text>
<text x="309" y="265.7">APPR:</text>
<text x="348.9" y="265.7">2004/02/27</text>
</g>
<g font-size="2.6">
<text x="268.4" y="228.6">SYMBOLS</text>
<text x="272.7" y="233.5">=</text>
<text x="276" y="233.5">0</text>
<text x="272.7" y="238.4">=</text>
<text x="276" y="238.4">0</text>
<text x="272.7" y="243.3">=</text>
<text x="276" y="243.3">0</text>
<text x="309" y="243.6">EC NO:</text>
<text x="320.1" y="243.6">689596</text>
<text x="379.8" y="243.8">KK 100 HEADER ASSY</text>
<text x="272.7" y="248.2">=</text>
<text x="276" y="248.3">0</text>
<text x="375.6" y="247.1">FLAT VERTICAL BREAKAWAY</text>
<text x="272.7" y="253.2">=</text>
<text x="276" y="253.2">0</text>
<text x="373.5" y="255.3">PRODUCT CUSTOMER DRAWING</text>
<text x="272.7" y="258.1">=</text>
<text x="272.7" y="263">=</text>
<text x="276" y="258.1">0</text>
<text x="276" y="263">0</text>
<text x="272.7" y="267.9">=</text>
<text x="276" y="267.9">0</text>
<text x="272.7" y="272.9">=</text>
<text x="276" y="272.9">0</text>
<text x="364.3" y="272.8">SEE CHART</text>
<text x="384.7" y="272.8">GENERAL MARKET</text>
<text x="413.6" y="272.8">11 OF 35</text>
</g>
<g font-size="2.3">
<text x="308.9" y="230.5">CURRENT REV DESC: GOLD LENGTH SPEC</text>
<text x="308.9" y="233.4">CHANGED AS MIN 2.54- MAX 5.54 FOR</text>
<text x="308.9" y="236.3">A-42375-0037/0071</text>
</g>
<g font-size="1.9">
<text x="279.4" y="227.3">THIS DRAWING CONTAINS INFORMATION THAT IS PROPRIETARY TO MOLEX ELECTRONIC TECHNOLOGIES, LLC AND SHOULD NOT BE USED WITHOUT WRITTEN PERMISSION</text>
<text x="282.1" y="238">GENERAL TOLERANCES</text>
<text x="284.4" y="240.4">(UNLESS SPECIFIED)</text>
<text x="292.8" y="243.8">MM</text>
<text x="301.2" y="243.8">INCH</text>
<text x="279.4" y="247">4 PLACES</text>
<text x="279.4" y="250.7">3 PLACES</text>
<text x="290.1" y="247">±</text>
<text x="290.1" y="250.7">±</text>
<text x="299.6" y="247">±</text>
<text x="299.6" y="250.7">±</text>
<text x="302.6" y="250.7">0.01</text>
<text x="279.4" y="254.4">2 PLACES</text>
<text x="290.1" y="254.4">±</text>
<text x="293.4" y="254.4">0.25</text>
<text x="299.6" y="254.4">±</text>
<text x="279.4" y="258.1">1 PLACE</text>
<text x="279.4" y="261.8">0 PLACES</text>
<text x="290.1" y="258.1">±</text>
<text x="290.1" y="261.7">±</text>
<text x="293.4" y="258.1">0.38</text>
<text x="299.6" y="258.1">±</text>
<text x="299.6" y="261.7">±</text>
<text x="282.1" y="265.4">ANGULAR TOL</text>
<text x="282.9" y="268.7">DRAFT WHERE APPLICABLE</text>
<text x="299.6" y="265.4">±</text>
<text x="302.5" y="265.4">0.5 °</text>
<text x="285.7" y="273.6">WITHIN DIMENSIONS</text>
<text x="288.1" y="271.2">MUST REMAIN</text>
</g>
<text font-size="1.7" x="419" y="258.6">REVISION</text>
<g font-size="1.5">
<text x="279.2" y="229.6">DIMENSION UNITS</text>
<text x="297.6" y="229.6">SCALE</text>
<text x="361.1" y="258.6">DOCUMENT NUMBER</text>
<text x="402.5" y="258.6">DOC TYPE</text>
<text x="410.8" y="258.6">DOC PART</text>
<text x="309.5" y="268.3">THIRD ANGLE PROJECTION</text>
<text x="334.8" y="268.3">DRAWING</text>
<text x="350.4" y="268.3">SERIES</text>
<text x="361.1" y="268.2">MATERIAL NUMBER</text>
<text x="383.2" y="268.3">CUSTOMER</text>
<text x="412.5" y="268.3">SHEET NUMBER</text>
</g>
<text font-size="1.3" x="268.9" y="272.5">C</text>
<g font-size="1.1">
<text x="5" y="276">FORMAT: Eng-lega-master-tb-prod-B</text>
<text x="5" y="277.4">REVISION: D</text>
<text x="5" y="278.8">DATE: 2018/01/18</text>
</g>
</svg>
